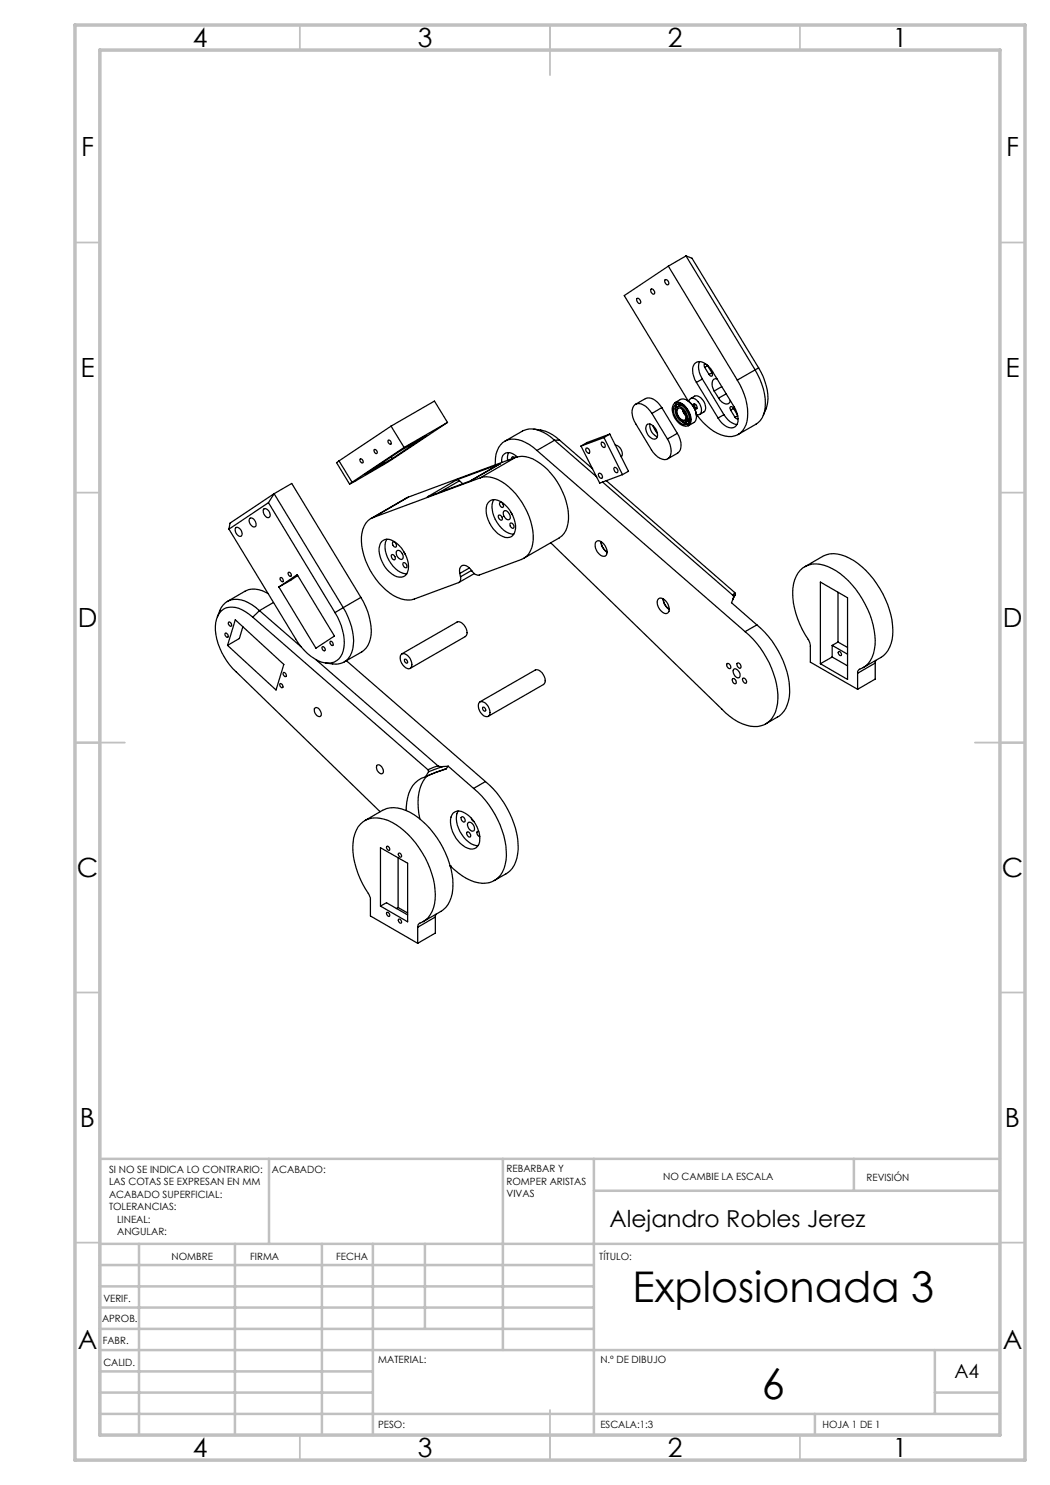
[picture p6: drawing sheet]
<svg xmlns="http://www.w3.org/2000/svg" width="210mm" height="297mm" viewBox="0 0 210 297" stroke-linecap="round" stroke-linejoin="round" font-family="sans-serif">
<g fill="none" stroke="#c0c0c0" stroke-width=".35">
<path d="M60 5v5M110 5v10M160 5v5M15 48.5h5M200 48.5h5M15 98.5h5M200 98.5h5M15 148.5h10M195 148.5h10M15 198.5h5M200 198.5h5M15 248.5h5"/>
<path d="M200 248.5h5M60 287v5M110 282v10M160 287v5"/>
</g>
<g fill="none" stroke="#c0c0c0" stroke-width=".5">
<path d="M53.8 231.8v17M100.6 231.8v38.2M118.8 231.8v55.2M118.8 238.2h81.2M170.8 231.8v6.4M200 231.8h-180v55.2M20 248.8h180M20 257.3h98.8M20 253h98.8M27.8 248.8v38.2M47 248.8v38.2M64.4 248.8v38.2"/>
<path d="M74.6 248.8v38.2M85 248.8v17M20 265.8h98.8M20 261.5h98.8M20 278.5h54.6M20 274.3h54.6M20 270h180M187 278.5h13M187 270v12.8M20 282.8h180M163 282.8v4.2"/>
</g>
<path d="M15 5h190v287h-190zM20 10h180v277h-180z" fill="none" stroke="#c0c0c0" stroke-width=".7"/>
<g fill="none" stroke="#000" stroke-width=".25">
<path d="M127.4 59.7a.6 .6 0 0 1 .6 .3 .6 .6 0 0 1-.1 .7l-.5-.6zM130.2 57.8a.6 .6 0 0 1 .6 .4 .6 .6 0 0 1-.1 .6l-.5-.3-.1-.4zM133 55.9a.59 .59 0 0 1 .7 .4 .59 .59 0 0 1-.2 .7l-.5-.6zM133.7 53.2l-8.9 5.9 12.8 21M133.7 53.2l13.8 22.8M137.2 51.2l-3.5 2M137.2 51.2l13.8 22.8M137.2 51.2l1.2 .4 13.3 22M138.1 79.7l.8-.5a2.15 2.15 0 0 1 2.2 2.4l-.1 .6-1.1 .7M139.3 76.5l-.3-.6a2.95 2.95 0 0 1 .2-3.4 2.07 2.07 0 0 1 2.5 .8l.8 1 4.7 7.7a2.97 2.97 0 0 1-.2 3.4 2.2 2.2 0 0 1-2.6-.8l-.8-1M139.3 76.5l4.3 7.1M139.9 72.3l-.1 .2a4.2 4.2 0 0 0 .7 3.3"/>
<path d="M140.5 75.8l-1.2 .7M140.5 75.8l4.3 7.1M140.9 73.5l.9 1.4M141.1 72.8l-.3 .1 .1 .6M141.5 73l.9 1.5M141.5 73.1l-.6 .4M142.4 74.5l.1 .4-.1 .3h-.3l-.3-.3M142.4 74.6l-.6 .3M142.8 78.2l.9 1.4M143.4 75.8a.8 .8 0 0 0-.8 .2 .8 .8 0 0 0-.2 .8l.4 1.4M143.7 79.6a1.75 1.75 0 0 0 2 1.1l.3-.6M144.4 77.3l-1.6 .9"/>
<path d="M145.2 78.8l-1.5 .8M147.5 76a11.2 11.2 0 0 1 1.7 9 3.5 3.5 0 0 1-4.9 2 10.8 10.8 0 0 1-5-4.1M151 74a11.3 11.3 0 0 1 1.7 8.9 3.4 3.4 0 0 1-1.5 1.9l-3.6 2.1M151 74l-3.5 2M151.7 73.6a9.9 9.9 0 0 1 1.5 8.2l-.6 1.3M151.7 73.6l-.7 .4M54.8 98.7l-1.1 1.8M54.8 98.7l13.9 22.8M54.8 98.7l-8.8 5.9-.2 1.2M54.8 98.7l3.5-2 13.9 22.8M67.8 92.2l-.5 .3 2.6 4.3M67.8 92.2l2.6 4.2"/>
<path d="M72.1 91.8a.48 .48 0 0 1 .4 .3 .48 .48 0 0 1 0 .5l-.5-.4zM73 94.9l6.9-4.7 5.4-3.1-6.8 4.6zM73.7 94.5l.8-.5zM74.9 89.9a.47 .47 0 0 1 .5 .3 .47 .47 0 0 1-.2 .5l-.3-.3zM76.1 93.1l.8-.5zM77.7 88a.5 .5 0 0 1 .5 .3 .5 .5 0 0 1-.1 .6l-.4-.3-.1-.3zM78.2 85.2l2.6 4.3M78.2 85.2l-10.4 7M78.2 91.4l.3 .3M80.8 89.5l-10.4 6.9M81.5 89.3l.8-.5zM81.7 99.4l-7.5 4.3"/>
<path d="M81.7 99.4l-7.1 4.1M83.9 87.9l.7-.4zM89.5 84.5l-11.7 7.8-7.9 4.5 .5-.4M89.5 84.5l-8.7 5M89.5 84.5l-2.6-4.3-8.7 5M91.4 96l.5 .2M91.4 96l-5.9 3.4 8.6-3.2M91.9 96.2l.6 .5M91.9 96.2l-4 2.3M96.1 95.6a6 6 0 0 1 5.6 1.8 14.3 14.3 0 0 1 4.9 10.6 4.4 4.4 0 0 1-2.3 3.9l-8.5 3.1a1.46 1.46 0 0 1-1.4-.8 1.63 1.63 0 0 0-2.1-1 1.35 1.35 0 0 0-.3 1.5M96.1 95.6l-21.5 7.9M98.7 99.9a5 5 0 0 0 1.1 5.2 3.9 3.9 0 0 0 3 1.8"/>
<path d="M100 92.8l-5.9 3.4M100 92.8l-8.6 3.2M101.7 90.5l-.2 .8v.8M102.9 91.5l-.3-.2-.3 .2v.3M103.1 91.5a6 6 0 0 1 5.7 1.8 14.5 14.5 0 0 1 4.9 10.6 4.3 4.3 0 0 1-1.9 3.7l-7.1 4.1M103.1 91.5l-7 4.1M103.1 91.5l-21.4 7.9M103.4 91.4a1.85 1.85 0 0 0-2.8-.3l-.2 .4-.1 1M106.8 85.8a7.4 7.4 0 0 1 5.1 2.2M107.4 90.1a6.4 6.4 0 0 0-5.8-2.2 4.2 4.2 0 0 0-2.5 4.6v.5M107.4 90.1l41.6 36.2M110.9 88a6.5 6.5 0 0 0-5.7-2.1l-.6 .2-3.7 2.2"/>
<path d="M110.9 88l-3.5 2.1M110.9 88l8.4 7.4M111.9 88h-1M111.9 88l6.6 5.8M116.2 89.2l3.7 7.4 4.6-1.7M117.2 89.7a.56 .56 0 0 1 .6 .3 .56 .56 0 0 1-.1 .7l-.5-.5zM119.7 94.7a.59 .59 0 0 1 .7 .3 .59 .59 0 0 1-.1 .7l-.2-.1-.3-.3zM120.4 88.4a.68 .68 0 0 1 .5 1.1 .69 .69 0 0 1-.5-1.1zM120.5 96.4l26.1 22.7M120.8 87.5l3.7 7.4M120.8 87.5l-4.6 1.7M121.2 96.1l25.7 22.4"/>
<path d="M122 86.8l-1.2 .7M122 86.8l3.7 7.5-1.2 .6M122 86.8l-4.6 1.7-1.2 .7M122.8 93.6a.59 .59 0 0 1 .7 .2 .59 .59 0 0 1-.1 .7l-.4-.2zM123 89a1.65 1.65 0 0 1 1.2 2.4M127.1 80.9l2-1.2a2.23 2.23 0 0 1 2.5 .8l.8 1M129.5 84.9a1.62 1.62 0 0 1 1.9 1.4 .95 .95 0 0 1-.6 1.5 2.19 2.19 0 0 1-1.5-2.7zM130 84.8a2.42 2.42 0 0 0 1.4 2.5M130.4 82.7a3.4 3.4 0 0 0-3-2 1.84 1.84 0 0 0-.9 2.3l.4 1.2 3.7 6.3a2.98 2.98 0 0 0 2.7 1.4 1.85 1.85 0 0 0 .9-2.3l-.7-1.8M130.4 82.7l3.1 5.1M130.6 85.1l.9 1.6M132.4 81.5l-2 1.2"/>
<path d="M132.4 81.5l3.1 5.2M134.9 80.6l.4-.1a3.2 3.2 0 0 1 2.8 3.4 1.09 1.09 0 0 1-.5 1.2 1.09 1.09 0 0 1-1.2 0 3.5 3.5 0 0 1-1.7-4.2zM134.9 81.1a1.35 1.35 0 0 1 2 .5 2.56 2.56 0 0 1 .6 3.2 1.56 1.56 0 0 1-2-.8l-.3-.4a2.31 2.31 0 0 1-.3-2.5zM135 80.5l1.1-.6a1.94 1.94 0 0 1 2.2 .9 3.1 3.1 0 0 1 .6 3.6l-1.2 .8a1.76 1.76 0 0 0 .3-2.3 3.1 3.1 0 0 0-2.7-2.5zM135.1 81.8v.1M135.2 81.6a1.04 1.04 0 0 1 1.7 .4l.4 .8a1.04 1.04 0 0 1-.4 1.7 2.27 2.27 0 0 1-1.7-2.9zM135.4 80.8l-.1 .1M135.4 81.3l-.3 .3M135.4 81.3l-.1-.3-.2 .8M135.5 86.7a3.5 3.5 0 0 1 .4 3.6l-2.3 1.5M135.5 86.7l-2 1.1M135.5 81.7a1.4 1.4 0 0 1 1.7 1.4 .77 .77 0 0 1-.4 1 1.79 1.79 0 0 1-1.4-2.2z"/>
<path d="M135.7 81.7a1.42 1.42 0 0 0 .4 2.1 .63 .63 0 0 0 .7 .3 .63 .63 0 0 0 .5-.7M135.8 80.8l.2 .3M136 81.1l-.6 .3M136 81.1h.5M136.3 81.1h.1M136.5 84.4l.1 .1M136.5 81.9l.2 .6 .6 .7M136.6 84.4l.8 .3M137.2 84.3l.2 .4M137.2 84.4l-.4 .2M137.4 80.1a4.2 4.2 0 0 1 1.9 3.2M137.6 84.7h-.2"/>
<path d="M137.7 84l.1 .3M137.8 80.3v-.1a.87 .87 0 0 1 .7-.6 .87 .87 0 0 1 .8 .4l.8 1.2a1.13 1.13 0 0 1-.4 1.8l-.4-.1M137.9 83.6l-.2 .4-.5 .4M137.9 83.7h.1M138.6 81.2v-.3a.61 .61 0 0 1 .7 .2 .61 .61 0 0 1 0 .7l-.4-.1M138.9 80.8v.5l.5 .4M144.8 82.9a3.7 3.7 0 0 0 2.6 2M144.8 82.9l-1.2 .7M146.1 82l-.1-.5 .4-.2 1.1 1.7M146.1 82l.9 1.5M146.7 81.7l-.6 .3M147 83.5l.3 .2h.3"/>
<path d="M147.5 83.1l-.5 .4M45.8 105.8l13.3 22a9.7 9.7 0 0 0 5.9 4.8 3.2 3.2 0 0 0 3.8-3.2 11.4 11.4 0 0 0-1.8-6.9M47.2 105.5a1.13 1.13 0 0 1 1 1.7 1.18 1.18 0 0 1-1-1.7zM50 103.6a1.14 1.14 0 0 1 1 1.7 1.12 1.12 0 0 1-1-1.7zM52.7 101.9l.1-.1a1.12 1.12 0 0 1 1 1.7 1.1 1.1 0 0 1-1.2-1.3zM53.6 118.7a4.5 4.5 0 0 0-4.6-.5l-3.5 2.1M53.7 100.5l13.3 22M53.7 100.5l-7.9 5.3M55.8 117.4l3.6-2.5 7.5 12.3-3.7 2.4zM56.1 115.5a.48 .48 0 0 1 .5 .3 .48 .48 0 0 1-.1 .5l-.5-.4zM57.7 114.5a.46 .46 0 0 1 .5 .2 .46 .46 0 0 1-.1 .6l-.4-.3-.1-.3zM59.5 115.1l-3.7 2.3"/>
<path d="M72.2 119.5a12.3 12.3 0 0 1 1.9 8.2 4 4 0 0 1-1.7 2.7l-3.6 2M72.2 119.5l-3.5 2M74.6 103.5a4.5 4.5 0 0 0-2.3 4.8 14.1 14.1 0 0 0 7.1 11.2 4.7 4.7 0 0 0 3.5 .3l8.8-3.3a.96 .96 0 0 0 .4-1.1M76.3 108.3a1.9 1.9 0 0 1 2.5 0 6.1 6.1 0 0 1 2.7 6.1 1.83 1.83 0 0 1-3.1 .4 6.1 6.1 0 0 1-2.5-5.6zM77.4 107.8a5 5 0 0 0 1.2 5.5 3.7 3.7 0 0 0 2.8 1.5M78.4 110.9a.68 .68 0 0 1 .5 1.1 .71 .71 0 0 1-.5-1.1zM78.5 108.4a.62 .62 0 0 1 .7 .3 .62 .62 0 0 1 0 .7h-.4l-.2-.4zM79.4 110.1a1.14 1.14 0 0 1 1.1 1.7 1.14 1.14 0 0 1-1.1-1.7zM80.6 112.6a.61 .61 0 0 1 .7 .3 .61 .61 0 0 1-.1 .7l-.4-.3-.2-.3zM80.8 110.4l.3 .4M92 114.7l.1 .7M93.9 113.6l-1.9 1.1"/>
<path d="M94.3 114.1l-2.2 1.3M94.9 114.7l-3.1 1.8M97.9 100.3a2.12 2.12 0 0 1 2.6 .2 6.2 6.2 0 0 1 2.5 5.7 1.74 1.74 0 0 1-2.9 .9 6.2 6.2 0 0 1-2.7-6.1zM99.7 103.1a.61 .61 0 0 1 .7 .2 .61 .61 0 0 1-.1 .7l-.4-.2-.2-.4zM99.9 100.5a.54 .54 0 0 1 .7 .3 .54 .54 0 0 1-.2 .7l-.4-.4zM100.8 102.2a1.14 1.14 0 0 1 1.1 1.7 1.14 1.14 0 0 1-1.1-1.7zM102.1 104.6a.68 .68 0 0 1 .6 1.1 .68 .68 0 0 1-.6-1.1zM102.2 102.5l.3 .4M110.1 108.5l34.3 33.3a9.5 9.5 0 0 0 7.1 3.5 4.6 4.6 0 0 0 4-4.6 17.6 17.6 0 0 0-4.9-12.9l-1.6-1.5M119.3 108.3a1.39 1.39 0 0 1 1.7 .9 1.5 1.5 0 0 1 0 2 1.83 1.83 0 0 1-1.9-1.6 1.31 1.31 0 0 1 .2-1.3zM120.2 108.3v.2a2.76 2.76 0 0 0 1.2 2M120.2 108.3l.1 .2a2.57 2.57 0 0 0 1.1 1.9"/>
<path d="M131.7 119.7a1.41 1.41 0 0 1 1.8 .9 1.49 1.49 0 0 1 0 2.1 1.83 1.83 0 0 1-2-1.7 1.21 1.21 0 0 1 .2-1.3zM132.6 119.7v.2a2.76 2.76 0 0 0 1.2 2M132.7 119.8l.2 1 .5 .7 .4 .3M146.6 119.1l.1 .3-.1 .4M146.6 119.8l-.3 .7 5.1 4.5M146.9 118.5l-.3 .6M146.9 118.5l.2 .5M147.1 119l-.5 .8M147.1 119l-.3 .4M161 113.3l3.5-2a5.4 5.4 0 0 1 5.4 .4 17.9 17.9 0 0 1 8.6 15.3 5.6 5.6 0 0 1-2.4 4.5l-3.5 2M164.1 116.4l5.4 3.2v16.3l-5.4-3.2zM167.6 118.5v9.9"/>
<path d="M45 126.6a.49 .49 0 0 1 .6 .3 .49 .49 0 0 1-.1 .6l-.5-.4zM45.7 124.4a.49 .49 0 0 1 .5 .3 .49 .49 0 0 1-.1 .6l-.4-.5zM47.1 124l9.7 8.9-1.6 5.1-9.7-8.9zM48.6 125.3l-.7 2.4-2.4 1.4M50.6 123.4l-.8-.5a4.6 4.6 0 0 0-5.1-1.1 4.9 4.9 0 0 0-1.5 5.1 13.3 13.3 0 0 0 4 7.5l28.8 27.9M50.6 123.4l35 30.5M51.9 122.1a6.3 6.3 0 0 0-5.7-2.1 3.3 3.3 0 0 0-2.2 2.1l-.5 1.3M51.9 122.1l8.3 7.3M51.9 122.1l-1.3 1.3M54.7 120.5l-2.8 1.6M56 136.7a.49 .49 0 0 1 .5 .3 .49 .49 0 0 1-.1 .5l-.3-.2zM56.7 134.5a.49 .49 0 0 1 .5 .3 .49 .49 0 0 1-.1 .5l-.4-.2z"/>
<path d="M63.1 131.9l24.5 21.3M64.4 129.4a.43 .43 0 0 1 .6 .2 .43 .43 0 0 1-.2 .6l-.3-.3zM66.1 128.3a.5 .5 0 0 1 .5 .3 .5 .5 0 0 1-.1 .5l-.5-.4zM68.7 121.5a11.3 11.3 0 0 1 1.6 9 3.3 3.3 0 0 1-3.8 2.3l-1.4-.2M68.7 121.5l-1.7 1M69.3 132.1l27.8 24.2M80.3 130.8a1.76 1.76 0 0 1 2 1.7 .85 .85 0 0 1-.3 1.2 .85 .85 0 0 1-1.2-.4l-.3-.3a1.75 1.75 0 0 1-.2-2.2zM80.4 130.8l11-6.4a1.85 1.85 0 0 1 2 1.7 1.01 1.01 0 0 1-.3 1.2l-11 6.4M80.9 131.9a.43 .43 0 0 1 .5 .2 .43 .43 0 0 1-.1 .5l-.3-.2zM145.4 132.7a.67 .67 0 0 1 .6 1 .69 .69 0 0 1-.6-1zM146.5 135.7a.6 .6 0 0 1 .7 .4 .6 .6 0 0 1-.2 .7l-.4-.3-.2-.5zM146.8 133.8a1.14 1.14 0 0 1 1.1 1.7 1.14 1.14 0 0 1-1.1-1.7z"/>
<path d="M147.5 132.6a.6 .6 0 0 1 .6 .4 .6 .6 0 0 1-.1 .7l-.5-.4zM148.6 135.6a.63 .63 0 0 1 .6 .4 .63 .63 0 0 1-.1 .7l-.4-.4-.2-.4zM151.4 125a18.4 18.4 0 0 1 6.5 13.4 5.5 5.5 0 0 1-2.4 5l-2.4 1.4M151.4 125l-2.4 1.3M166.4 129.1v2.3M166.4 131.4l-2.3 1.3M166.4 131.4l3.1 1.8M166.4 129.1l3.1 1.7M167.6 128.4l-1.2 .7M167.6 128.4l1.9 1.1M167.7 130.4a.43 .43 0 0 1 .5 .2 .43 .43 0 0 1-.1 .5l-.4-.3zM171.5 134.7a.76 .76 0 0 1 .4-.9 5.1 5.1 0 0 0 3.1-4.8 17.9 17.9 0 0 0-8.6-15.3 5.1 5.1 0 0 0-6.3 .3 7.7 7.7 0 0 0-1.4 6.6 22.5 22.5 0 0 0 3.3 7.9l.1 3.9 9.4 5.5"/>
<path d="M171.5 134.7v3.2M175 132.6l-3.5 2.1M175 132.6v3.2l-3.5 2.1M175.2 132.1l-.2 .5M63 141.6a.93 .93 0 0 1 1.2 .9 .51 .51 0 0 1 0 .6 .51 .51 0 0 1-.5 .2l-.4-.3a1.13 1.13 0 0 1-.3-1.4zM75.4 153a1.12 1.12 0 0 1 1.2 1.7 1.02 1.02 0 0 1-1.3-1.2zM85.1 155.4a5.4 5.4 0 0 0-3.7 5.1l-.2 1.6M85.2 155.3l-.1 .1M85.5 155.1a7.9 7.9 0 0 0-1.9 6.4l.4 2.3M85.6 153.9l.1 .5M85.7 154.4l-.5 .9M87.6 153.2l.9 .1"/>
<path d="M87.6 153.2l-2 .7M88.5 153.3l-2.8 1.1M89.2 153.8h-.1a12.8 12.8 0 0 0-4 1.6M89.2 153.8l-4 1.5M89.6 153.2l-.4 .6M89.6 153.2l5.1 4.5M89.6 153.2l-1.1 .1M94.7 157.7a18.4 18.4 0 0 1 6.6 13.4 5.3 5.3 0 0 1-3.4 5.4 7.4 7.4 0 0 1-6.2-1.9l-1.7-1.4M95.9 140.4a1.7 1.7 0 0 1 2.1 1.7 .85 .85 0 0 1-.4 1.2 .85 .85 0 0 1-1.2-.4 1.95 1.95 0 0 1-.5-2.5zM96 140.4l11-6.4a1.85 1.85 0 0 1 2 1.7 1.01 1.01 0 0 1-.3 1.2l-11.1 6.4M96.6 141.4a.47 .47 0 0 1 .4 .3 .47 .47 0 0 1-.1 .5l-.3-.2zM97.1 156.3a18.5 18.5 0 0 1 6.5 13.5 5.6 5.6 0 0 1-2.4 5l-2.4 1.3"/>
<path d="M97.1 156.3l-2.4 1.4M73 164.1l3.5-2a5.6 5.6 0 0 1 5.4 .3 17.8 17.8 0 0 1 8.7 15.4 5.6 5.6 0 0 1-2.4 4.5l-3.6 2M76.1 169.5l5.4 3.1v11.8l-5.4-3.2zM77.3 169.3a.43 .43 0 0 1 .5 .2 .43 .43 0 0 1 0 .6l-.4-.3zM79.6 171.6v9.9M79.8 170.6a.46 .46 0 0 1 .4 .3 .46 .46 0 0 1-.1 .5l-.3-.2-.1-.4zM90 173.2h.1M90.6 162.6a1.98 1.98 0 0 1 2.6 .2 6 6 0 0 1 2.6 6 1.72 1.72 0 0 1-2.7 .6 6.2 6.2 0 0 1-2.9-6zM91.6 162.2a5 5 0 0 0 1.2 5.3 3.6 3.6 0 0 0 2.8 1.6M92.2 163.5a.57 .57 0 0 1 .7 .1 .57 .57 0 0 1 .1 .8h-.3l-.3-.3zM93.4 166.4a.63 .63 0 0 1 .6 .3 .63 .63 0 0 1-.1 .7l-.4-.3-.2-.4zM93.6 164.5a1.12 1.12 0 0 1 1.2 1.7 1.13 1.13 0 0 1-1.2-1.7z"/>
<path d="M94.3 163.7l.2 .5 .3 .1M95.7 166.3h-.1a.62 .62 0 0 0-.2 .6 .62 .62 0 0 0 .6 .4M76.1 181.2l1.2-.7 4.2 2.5M77.4 182.5a.49 .49 0 0 1 .5 .3 .49 .49 0 0 1-.1 .5l-.5-.5zM79.6 181.5l-.3 .2M79.6 181.5l1.9 1.1M79.8 183.8a.46 .46 0 0 1 .4 .3 .46 .46 0 0 1-.1 .5l-.3-.2-.1-.4zM83.5 185.5a.76 .76 0 0 1 .5-.9 5.2 5.2 0 0 0 3-4.8 17.8 17.8 0 0 0-8.6-15.3 5.4 5.4 0 0 0-5.8-.1 6.7 6.7 0 0 0-2 6 21.4 21.4 0 0 0 3.4 8.9l.1 3.9 9.4 5.5M83.5 185.5v3.2M87.1 183.4l-3.6 2.1M87.1 183.4v3.2l-3.6 2.1M87.2 182.8l-.1 .6"/>
</g>
<g font-size="8.5">
<text x="126.5" y="260.4">Explosionada 3</text>
<text x="152.3" y="279.7">6</text>
</g>
<g font-size="5.3">
<text x="38.5" y="9.5">4</text>
<text x="83.5" y="9.5">3</text>
<text x="133.6" y="9.5">2</text>
<text x="178.6" y="9.5">1</text>
<text x="16.2" y="31.3">F</text>
<text x="201.2" y="31.3">F</text>
<text x="16.1" y="75.5">E</text>
<text x="201.1" y="75.5">E</text>
<text x="15.5" y="125.5">D</text>
<text x="200.5" y="125.5">D</text>
<text x="15.4" y="175.5">C</text>
<text x="200.4" y="175.5">C</text>
<text x="16" y="225.5">B</text>
<text x="201" y="225.5">B</text>
<text x="15.5" y="269.8">A</text>
<text x="200.5" y="269.8">A</text>
<text x="38.5" y="291.5">4</text>
<text x="83.5" y="291.5">3</text>
<text x="133.6" y="291.5">2</text>
<text x="178.6" y="291.5">1</text>
</g>
<text font-size="4.7" x="121.9" y="245.3">Alejandro Robles Jerez</text>
<text font-size="3.9" x="190.9" y="275.5">A4</text>
<g font-size="2">
<text x="21.8" y="234.6">SI NO SE INDICA LO CONTRARIO:</text>
<text x="21.8" y="237.1">LAS COTAS SE EXPRESAN EN MM</text>
<text x="21.8" y="239.6">ACABADO SUPERFICIAL:</text>
<text x="54.4" y="234.6">ACABADO:</text>
<text x="101.3" y="234.5">REBARBAR Y</text>
<text x="101.3" y="237">ROMPER ARISTAS</text>
<text x="101.3" y="239.5">VIVAS</text>
<text x="132.6" y="236">NO CAMBIE LA ESCALA</text>
<text x="173.3" y="236.2">REVISIÓN</text>
<text x="21.8" y="242.1">TOLERANCIAS:</text>
<text x="23.4" y="244.6">LINEAL:</text>
<text x="23.4" y="247.1">ANGULAR:</text>
<text x="34.3" y="252">NOMBRE</text>
<text x="50" y="251.9">FIRMA</text>
<text x="67.2" y="251.9">FECHA</text>
<text x="119.9" y="251.9">TÍTULO:</text>
<text x="20.7" y="260.3">VERIF.</text>
<text x="20.4" y="264.4">APROB.</text>
<text x="20.5" y="268.8">FABR.</text>
<text x="20.7" y="273.1">CALID.</text>
<text x="75.6" y="272.5">MATERIAL:</text>
<text x="120.1" y="272.5">N.º DE DIBUJO</text>
<text x="75.6" y="285.5">PESO:</text>
<text x="120.1" y="285.6">ESCALA:1:3</text>
<text x="164.5" y="285.6">HOJA 1 DE 1</text>
</g>
</svg>
